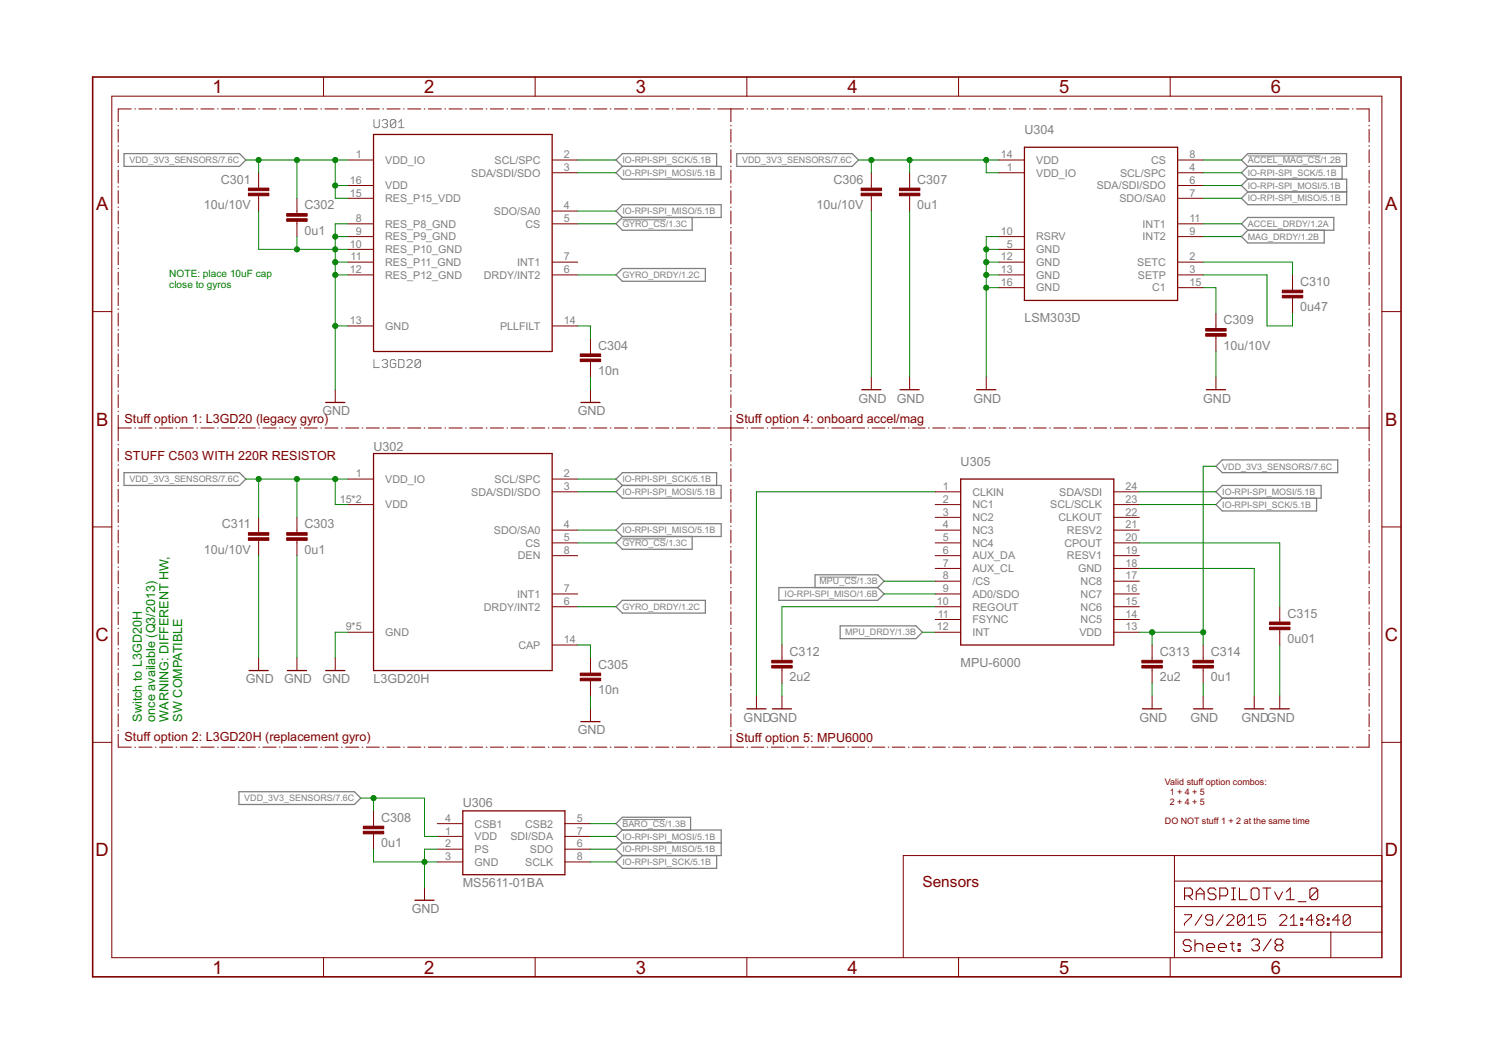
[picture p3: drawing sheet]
<svg xmlns="http://www.w3.org/2000/svg" width="297mm" height="210mm" viewBox="0 0 297 210" stroke-linecap="round" stroke-linejoin="round" font-family="sans-serif">
<g fill="none" stroke="#808080" stroke-width=".2">
<path d="M74.4 23.8v1.3l.3 .3h.5l.3-.3v-1.3M76 24.1l.3-.3h.5l.3 .3v.2l-.3 .3M76.6 24.6h.2M76.8 24.6l.3 .3v.2l-.3 .3h-.5l-.3-.3M78.7 24.1l-.2-.3h-.6l-.2 .3v1M78.7 24.1v1l-.2 .3h-.6l-.2-.3M78.7 24.1l-1 1M79.3 25.4h1.1M79.3 24.3l.5-.5v1.6M248.3 31h14.4M123.8 43.7h8.7M74.4 71.5v1.6h1.1"/>
<path d="M76 71.8l.3-.3h.5l.3 .3v.3l-.3 .2M76.6 72.3h.2M76.8 72.3l.3 .3v.3l-.3 .2h-.5l-.3-.2M78.7 71.8l-.2-.3h-.6l-.2 .3v1.1l.2 .2h.6l.2-.2v-.6h-.5M79.3 71.5h.8l.3 .3v1.1l-.3 .2h-.8zM80.9 71.8l.3-.3h.5l.3 .3v.3l-1.1 1h1.1M83.7 71.8v1.1l-.3 .2h-.6l-.2-.2M83.7 71.8l-.3-.3h-.6l-.2 .3v1.1M83.7 71.8l-1.1 1.1M123.8 107.2h8.7M163.1 114.8h7.4M123.8 163.1h8.5"/>
</g>
<g fill="none" stroke="#808080" stroke-width=".25">
<path d="M24.7 30.6h22.9l1.3 1.2-1.3 1.3h-22.9zM123.8 33.1h19.7v2.5h-19.7l-1.2-1.2zM123.8 33.1l-1.2-1.3 1.2-1.2h18.8v2.5M146.6 30.6h22.9l1.3 1.2-1.3 1.3h-22.9zM247 31.8l1.3-1.2h19.6v2.5h-19.6zM248.3 33.1l-1.3 1.3 1.3 1.2M248.3 35.6h19.6v5.1h-19.6l-1.3-1.2 1.3-1.3M248.3 35.6l-1.3 1.3 1.3 1.3M248.3 38.2h19.6M267 33.1v2.5M122.6 42l1.2-1.3h19.7v2.6h-19.7zM122.6 54.7l1.2-1.3h16.5v2.6h-16.5z"/>
<path d="M123.8 43.3l-1.2 1.2 1.2 1.3h13.9v-2.5M247 44.5l1.3-1.2h17.1v2.5h-17.1zM248.3 45.8l-1.3 1.3 1.3 1.2h15.2v-2.5M24.7 94h22.9l1.3 1.3-1.3 1.3h-22.9zM123.8 96.6h19.7v2.5h-19.7l-1.2-1.2zM123.8 96.6l-1.2-1.3 1.2-1.3h18.8v2.6M241.9 97.9l1.3-1.3h19.6v2.5h-19.6zM241.9 92.8l1.3-1.3h22.9v2.5h-22.9zM243.2 99.1l-1.3 1.3 1.3 1.3h18.7v-2.6M122.6 105.5l1.2-1.3h19.7v2.5h-19.7zM123.8 106.7l-1.2 1.3 1.2 1.3h13.9v-2.6M155 116.9h19.6l1.3 1.3-1.3 1.2h-19.6z"/>
<path d="M162.2 116.9v-2.5h12.4l1.3 1.2-1.3 1.3M122.6 120.7l1.2-1.3h16.5v2.6h-16.5zM167.2 124.5h15l1.3 1.3-1.3 1.3h-15zM47.5 157.5h23l1.3 1.3-1.3 1.3h-23zM123.8 165.1l-1.2-1.2 1.2-1.3h13.6v2.5M123.8 165.1h19.7v5.1h-19.7M123.8 170.2l-1.2 1.3 1.2 1.3h18.8v-2.6M123.8 165.1l-1.2 1.3 1.2 1.3M123.8 167.7h19.7M123.8 167.7l-1.2 1.3 1.2 1.2"/>
</g>
<g fill="none" stroke="#800000" stroke-width=".2">
<path d="M22.2 19.1h252.7v171.4h-252.7zM64.4 15.3v3.8M106.5 15.3v3.8M148.6 15.3v3.8M190.7 15.3v3.8M232.8 15.3v3.8M23.5 24.9v.2M23.5 25.7v2.6M23.5 29v.1M23.5 29.8v2.6M23.5 33v.2M23.5 33.9v2.5"/>
<path d="M23.5 37.1v.1M23.5 37.9v2.6M26.1 21.7h-2.6v2.5M26.8 21.7h.1M27.6 21.7h2.6M30.9 21.7h.2M31.7 21.7h2.7M35 21.7h.2M35.9 21.7h2.6M39.2 21.7h.1M40 21.7h2.6M43.3 21.7h.1"/>
<path d="M44.1 21.7h2.6M47.4 21.7h.1M48.2 21.7h2.6M51.5 34.4v3M51.5 38.9v3.1M51.5 21.7h.1M52.3 21.7h2.6M55.6 21.7h.1M56.4 21.7h2.6M59.1 39.5v3M59.7 21.7h.2M60.5 21.7h2.6"/>
<path d="M63.8 21.7h.2M64.6 21.7h2.7M67.9 21.7h.2M68.8 21.7h2.6M69.2 31.8h5.1M69.2 36.9h5.1M69.2 39.5h5.1M72.1 21.7h.1M72.9 21.7h2.6M76.2 21.7h.1M77 21.7h2.6M80.3 21.7h.1"/>
<path d="M81.1 21.7h2.6M84.4 21.7h.1M85.2 21.7h2.6M88.5 21.7h.1M89.3 21.7h2.6M92.6 21.7h.2M93.5 21.7h2.6M96.7 21.7h.2M97.6 21.7h2.6M100.9 21.7h.1M101.7 21.7h2.6M105 21.7h.1"/>
<path d="M105.8 21.7h2.6M109.1 21.7h.1M109.9 31.8h5M109.9 34.4h5M109.9 21.7h2.6M113.2 21.7h.1M114 21.7h2.6M117.3 21.7h.1M118.1 21.7h2.6M121.4 21.7h.2M122.2 21.7h2.6M125.5 21.7h.2"/>
<path d="M126.3 21.7h2.7M129.6 21.7h.2M130.5 21.7h2.6M133.8 21.7h.1M134.6 21.7h2.6M137.9 21.7h.1M138.7 21.7h2.6M142 21.7h.1M142.8 21.7h5.1M145.4 21.7v2.5M145.4 24.9v.2M145.4 25.7v2.6"/>
<path d="M145.4 29v.1M145.4 29.8v2.6M145.4 33v.2M145.4 33.9v2.5M145.4 37.1v.1M145.4 37.9v2.6M148.6 21.7h.1M149.4 21.7h2.5M152.6 21.7h.2M153.4 21.7h2.6M156.6 21.7h.2M157.5 21.7h2.5"/>
<path d="M160.7 21.7h.1M161.5 21.7h2.5M164.7 21.7h.1M165.5 21.7h2.5M168.7 21.7h.1M169.5 21.7h2.5M172.7 21.7h.1M173.4 34.4v3M173.4 38.9v3.1M173.5 21.7h2.5M176.7 21.7h.1M177.5 21.7h2.5"/>
<path d="M180.7 21.7h.2M181 34.4v3M181 38.9v3.1M181.5 21.7h2.6M184.7 21.7h.2M185.6 21.7h2.5M188.8 21.7h.1M189.6 21.7h2.5M192.8 21.7h.1M193.6 21.7h2.5M196.8 21.7h.1M197.6 21.7h2.5"/>
<path d="M198.7 31.8h5.1M198.7 34.4h5.1M200.8 21.7h.1M201.6 21.7h2.5M204.8 21.7h.2M205.6 21.7h2.6M208.8 21.7h.2M209.7 21.7h2.5M212.9 21.7h.1M213.7 21.7h2.5M216.9 21.7h.1M217.7 21.7h2.5"/>
<path d="M220.9 21.7h.1M221.7 21.7h2.5M224.9 21.7h.1M225.7 21.7h2.5M228.9 21.7h.1M229.7 21.7h2.5M232.9 21.7h.2M233.7 21.7h2.6M234.3 31.8h5.1M234.3 34.4h5.1M234.3 36.9h5.1M234.3 39.5h5.1"/>
<path d="M236.9 21.7h.2M237.8 21.7h2.5M241 21.7h.1M241.8 21.7h2.5M245 21.7h.1M245.8 21.7h2.5M249 21.7h.1M249.8 21.7h2.5M253 21.7h.1M253.8 21.7h2.5M257 21.7h.2M257.8 21.7h2.5"/>
<path d="M261 21.7h.2M261.9 21.7h2.5M265 21.7h.2M265.9 21.7h2.5M269 21.7h.2M269.9 21.7h2.5v2.5M272.4 24.9v.2M272.4 25.7v2.6M272.4 29v.1M272.4 29.8v2.6M272.4 33v.2M272.4 33.9v2.5"/>
<path d="M272.4 37.1v.1M272.4 37.9v2.6M23.5 41.2v.1M23.5 42v2.6M23.5 45.2v.2M23.5 46v2.6M23.5 49.3v.1M23.5 50.1v2.6M23.5 53.4v.1M23.5 54.2v2.5M23.5 57.4v.2M23.5 58.2v2.6"/>
<path d="M59.1 44v3.1M69.2 54.7h5.1M69.2 52.2h5.1M69.2 49.6h5.1M69.2 44.5h5.1M69.2 47.1h5.1M109.9 54.7h5M109.9 52.2h5M109.9 44.5h5M109.9 42h5M145.4 41.2v.1M145.4 42v2.6"/>
<path d="M145.4 45.2v.2M145.4 46v2.6M145.4 49.3v.1M145.4 50.1v2.6M145.4 53.4v.1M145.4 54.2v2.5M145.4 57.4v.2M145.4 58.2v2.6M198.7 57.2h5.1M198.7 54.7h5.1M198.7 52.2h5.1M198.7 49.6h5.1"/>
<path d="M198.7 47.1h5.1M234.3 57.2h5.1M234.3 54.7h5.1M234.3 52.2h5.1M234.3 44.5h5.1M234.3 47.1h5.1M257.2 54.7v3M257.2 59.3v3M272.4 41.2v.1M272.4 42v2.6M272.4 45.2v.2M272.4 46v2.6"/>
<path d="M272.4 49.3v.1M272.4 50.1v2.6M272.4 53.4v.1M272.4 54.2v2.5M272.4 57.4v.2M272.4 58.2v2.6M18.4 62h3.8M23.5 61.5v.1M23.5 62.3v2.6M23.5 65.5v.2M23.5 66.4v2.5M23.5 69.6v.1"/>
<path d="M23.5 70.4v2.6M23.5 73.7v.1M23.5 74.5v2.5M23.5 77.7v.2M23.5 78.5v2.6M66.7 77.5v2.6M69.2 64.9h5.1M109.9 64.9h5M117.5 67.4v3M117.5 71.9v3.1M117.5 77.5v2.6M145.4 61.5v.1"/>
<path d="M145.4 62.3v2.6M145.4 65.5v.2M145.4 66.4v2.5M145.4 69.6v.1M145.4 70.4v2.6M145.4 73.7v.1M145.4 74.5v2.5M145.4 77.7v.2M145.4 78.5v2.6M173.4 75v2.5M181 75v2.5M196.2 75v2.5"/>
<path d="M241.9 62.3v3.1M241.9 66.9v3M241.9 75v2.5M272.4 61.5v.1M272.4 62.3v2.6M272.4 65.5v.2M272.4 66.4v2.5M272.4 69.6v.1M272.4 70.4v2.6M272.4 73.7v.1M272.4 74.5v2.5M272.4 77.7v.2"/>
<path d="M272.4 78.5v2.6M274.9 62h3.8M23.5 81.8v.1M23.5 82.6v5.1M23.5 88.4v.1M23.5 89.2v2.6M23.5 92.5v.1M23.5 93.3v2.5M23.5 96.5v.2M23.5 97.3v2.6M23.5 85.2h2.6M26.8 85.2h.1"/>
<path d="M27.6 85.2h2.6M30.9 85.2h.2M31.7 85.2h2.7M35 85.2h.2M35.9 85.2h2.6M39.2 85.2h.1M40 85.2h2.6M43.3 85.2h.1M44.1 85.2h2.6M47.4 85.2h.1M48.2 85.2h2.6M51.5 85.2h.1"/>
<path d="M52.3 85.2h2.6M55.6 85.2h.1M56.4 85.2h2.6M59.7 85.2h.2M60.5 85.2h2.6M63.8 85.2h.2M64.6 85.2h2.7M67.9 85.2h.2M68.8 85.2h2.6M69.2 95.3h5.1M72.1 85.2h.1M72.9 85.2h2.6"/>
<path d="M76.2 85.2h.1M77 85.2h2.6M80.3 85.2h.1M81.1 85.2h2.6M84.4 85.2h.1M85.2 85.2h2.6M88.5 85.2h.1M89.3 85.2h2.6M92.6 85.2h.2M93.5 85.2h2.6M96.7 85.2h.2M97.6 85.2h2.6"/>
<path d="M100.9 85.2h.1M101.7 85.2h2.6M105 85.2h.1M105.8 85.2h2.6M109.1 85.2h.1M109.9 95.3h5M109.9 97.9h5M109.9 85.2h2.6M113.2 85.2h.1M114 85.2h2.6M117.3 85.2h.1M118.1 85.2h2.6"/>
<path d="M121.4 85.2h.2M122.2 85.2h2.6M125.5 85.2h.2M126.3 85.2h2.7M129.6 85.2h.2M130.5 85.2h2.6M133.8 85.2h.1M134.6 85.2h2.6M137.9 85.2h.1M138.7 85.2h2.6M142 85.2h.1M142.8 85.2h5.1"/>
<path d="M145.4 81.8v.1M145.4 82.6v5.1M145.4 88.4v.1M145.4 89.2v2.6M145.4 92.5v.1M145.4 93.3v2.5M145.4 96.5v.2M145.4 97.3v2.6M148.6 85.2h.1M149.4 85.2h2.5M152.6 85.2h.2M153.4 85.2h2.6"/>
<path d="M156.6 85.2h.2M157.5 85.2h2.5M160.7 85.2h.1M161.5 85.2h2.5M164.7 85.2h.1M165.5 85.2h2.5M168.7 85.2h.1M169.5 85.2h2.5M172.7 85.2h.1M173.5 85.2h2.5M176.7 85.2h.1M177.5 85.2h2.5"/>
<path d="M180.7 85.2h.2M181.5 85.2h2.6M184.7 85.2h.2M185.6 85.2h2.5M186.1 97.9h5M188.8 85.2h.1M189.6 85.2h2.5M192.8 85.2h.1M193.6 85.2h2.5M196.8 85.2h.1M197.6 85.2h2.5M200.8 85.2h.1"/>
<path d="M201.6 85.2h2.5M204.8 85.2h.2M205.6 85.2h2.6M208.8 85.2h.2M209.7 85.2h2.5M212.9 85.2h.1M213.7 85.2h2.5M216.9 85.2h.1M217.7 85.2h2.5M220.9 85.2h.1M221.6 97.9h5.1M221.7 85.2h2.5"/>
<path d="M224.9 85.2h.1M225.7 85.2h2.5M228.9 85.2h.1M229.7 85.2h2.5M232.9 85.2h.2M233.7 85.2h2.6M236.9 85.2h.2M237.8 85.2h2.5M241 85.2h.1M241.8 85.2h2.5M245 85.2h.1M245.8 85.2h2.5"/>
<path d="M249 85.2h.1M249.8 85.2h2.5M253 85.2h.1M253.8 85.2h2.5M257 85.2h.2M257.8 85.2h2.5M261 85.2h.2M261.9 85.2h2.5M265 85.2h.2M265.9 85.2h2.5M269 85.2h.2M269.9 85.2h2.5"/>
<path d="M272.4 81.8v.1M272.4 82.6v5.1M272.4 88.4v.1M272.4 89.2v2.6M272.4 92.5v.1M272.4 93.3v2.5M272.4 96.5v.2M272.4 97.3v2.6M18.4 104.8h3.8M23.5 100.6v.1M23.5 101.4v2.6M23.5 104.6v.2"/>
<path d="M23.5 105.5v2.5M23.5 108.7v.1M23.5 109.5v2.6M23.5 112.8v.1M23.5 113.6v2.6M23.5 116.8v.2M23.5 117.6v2.6M51.5 102.9v3.1M51.5 107.5v3.1M59.1 102.9v3.1M59.1 107.5v3.1M69.2 100.4h5.1"/>
<path d="M109.9 108h5M109.9 110.6h5M109.9 105.5h5M109.9 118.2h5M145.4 100.6v.1M145.4 101.4v2.6M145.4 104.6v.2M145.4 105.5v2.5M145.4 108.7v.1M145.4 109.5v2.6M145.4 112.8v.1M145.4 113.6v2.6"/>
<path d="M145.4 116.8v.2M145.4 117.6v2.6M186.1 100.4h5M186.1 108h5M186.1 110.6h5M186.1 105.5h5M186.1 118.2h5M186.1 102.9h5M186.1 113.1h5M186.1 115.6h5M221.6 100.4h5.1M221.6 108h5.1"/>
<path d="M221.6 110.6h5.1M221.6 105.5h5.1M221.6 118.2h5.1M221.6 102.9h5.1M221.6 113.1h5.1M221.6 115.6h5.1M272.4 100.6v.1M272.4 101.4v2.6M272.4 104.6v.2M272.4 105.5v2.5M272.4 108.7v.1M272.4 109.5v2.6"/>
<path d="M272.4 112.8v.1M272.4 113.6v2.6M272.4 116.8v.2M272.4 117.6v2.6M274.9 104.8h3.8M23.5 120.9v.1M23.5 121.7v2.6M23.5 125v.1M23.5 125.8v2.5M23.5 129v.2M23.5 129.8v2.6M23.5 133.1v.1"/>
<path d="M23.5 133.9v2.6M23.5 137.1v.2M23.5 138v2.5M51.5 130.9v2.5M59.1 130.9v2.5M66.7 130.9v2.5M69.2 125.8h5.1M109.9 120.7h5M109.9 128.3h5M117.5 130.9v3M117.5 135.4v3.1M145.4 120.9v.1"/>
<path d="M145.4 121.7v2.6M145.4 125v.1M145.4 125.8v2.5M145.4 129v.2M145.4 129.8v2.6M145.4 133.1v.1M145.4 133.9v2.6M145.4 137.1v.2M145.4 138v2.5M150.5 138.5v2.5M155.6 128.3v3.1M155.6 132.9v3.1"/>
<path d="M155.6 138.5v2.5M186.1 125.8h5M186.1 120.7h5M186.1 123.3h5M221.6 125.8h5.1M221.6 120.7h5.1M221.6 123.3h5.1M229.2 128.3v3.1M229.2 132.9v3.1M229.2 138.5v2.5M239.4 128.3v3.1M239.4 132.9v3.1"/>
<path d="M239.4 138.5v2.5M249.5 138.5v2.5M254.6 120.7v3.1M254.6 125.3v3M254.6 138.5v2.5M272.4 120.9v.1M272.4 121.7v2.6M272.4 125v.1M272.4 125.8v2.5M272.4 129v.2M272.4 129.8v2.6M272.4 133.1v.1"/>
<path d="M272.4 133.9v2.6M272.4 137.1v.2M272.4 138v2.5M18.4 147.7h3.8M23.5 141.2v.1M23.5 142v2.6M23.5 145.3v.1M23.5 146.1v2.6h2.6M26.8 148.7h.1M27.6 148.7h2.6M30.9 148.7h.2M31.7 148.7h2.7"/>
<path d="M35 148.7h.2M35.9 148.7h2.6M39.2 148.7h.1M40 148.7h2.6M43.3 148.7h.1M44.1 148.7h2.6M47.4 148.7h.1M48.2 148.7h2.6M51.5 148.7h.1M52.3 148.7h2.6M55.6 148.7h.1M56.4 148.7h2.6"/>
<path d="M59.7 148.7h.2M60.5 148.7h2.6M63.8 148.7h.2M64.6 148.7h2.7M67.9 148.7h.2M68.8 148.7h2.6M72.1 148.7h.1M72.9 148.7h2.6M76.2 148.7h.1M77 148.7h2.6M80.3 148.7h.1M81.1 148.7h2.6"/>
<path d="M84.4 148.7h.1M85.2 148.7h2.6M88.5 148.7h.1M89.3 148.7h2.6M92.6 148.7h.2M93.5 148.7h2.6M96.7 148.7h.2M97.6 148.7h2.6M100.9 148.7h.1M101.7 148.7h2.6M105 148.7h.1M105.8 148.7h2.6"/>
<path d="M109.1 148.7h.1M109.9 148.7h2.6M113.2 148.7h.1M114 148.7h2.6M117.3 148.7h.1M117.5 141v2.6M118.1 148.7h2.6M121.4 148.7h.2M122.2 148.7h2.6M125.5 148.7h.2M126.3 148.7h2.7M129.6 148.7h.2"/>
<path d="M130.5 148.7h2.6M133.8 148.7h.1M134.6 148.7h2.6M137.9 148.7h.1M138.7 148.7h2.6M142 148.7h.1M142.8 148.7h5.1M145.4 141.2v.1M145.4 142v2.6M145.4 145.3v.1M145.4 146.1v2.6M148.6 148.7h.1"/>
<path d="M149.4 148.7h2.5M152.6 148.7h.2M153.4 148.7h2.6M156.6 148.7h.2M157.5 148.7h2.5M160.7 148.7h.1M161.5 148.7h2.5M164.7 148.7h.1M165.5 148.7h2.5M168.7 148.7h.1M169.5 148.7h2.5M172.7 148.7h.1"/>
<path d="M173.5 148.7h2.5M176.7 148.7h.1M177.5 148.7h2.5M180.7 148.7h.2M181.5 148.7h2.6M184.7 148.7h.2M185.6 148.7h2.5M188.8 148.7h.1M189.6 148.7h2.5M192.8 148.7h.1M193.6 148.7h2.5M196.8 148.7h.1"/>
<path d="M197.6 148.7h2.5M200.8 148.7h.1M201.6 148.7h2.5M204.8 148.7h.2M205.6 148.7h2.6M208.8 148.7h.2M209.7 148.7h2.5M212.9 148.7h.1M213.7 148.7h2.5M216.9 148.7h.1M217.7 148.7h2.5M220.9 148.7h.1"/>
<path d="M221.7 148.7h2.5M224.9 148.7h.1M225.7 148.7h2.5M228.9 148.7h.1M229.7 148.7h2.5M232.9 148.7h.2M233.7 148.7h2.6M236.9 148.7h.2M237.8 148.7h2.5M241 148.7h.1M241.8 148.7h2.5M245 148.7h.1"/>
<path d="M245.8 148.7h2.5M249 148.7h.1M249.8 148.7h2.5M253 148.7h.1M253.8 148.7h2.5M257 148.7h.2M257.8 148.7h2.5M261 148.7h.2M261.9 148.7h2.5M265 148.7h.2M265.9 148.7h2.5M269 148.7h.2"/>
<path d="M272.4 146.1v2.6h-2.5M272.4 141.2v.1M272.4 142v2.6M272.4 145.3v.1M274.9 147.7h3.8M74.3 161.3v3.1M74.3 165.9v3.1M84.5 176.6v2.5M87 163.9h5.1M87 166.4h5.1M87 169h5.1M87 171.5h5.1"/>
<path d="M112.4 163.9h5.1M112.4 166.4h5.1M112.4 169h5.1M112.4 171.5h5.1M233.7 170.2v20.3M233.7 175.3h41.2M274.9 170.2h-95.2v20.3M64.4 190.5v3.9M106.5 190.5v3.9M148.6 190.5v3.9M190.7 190.5v3.9M232.8 190.5v3.9"/>
<path d="M233.7 185.5h41.2M233.7 180.4h41.2M235.6 182h1.5v.4l-1.5 1.3v.4M239.2 182l-1.4 2.1M241.3 183h-1.1l-.3-.3v-.3l.3-.4h.7l.4 .4v1.3l-.4 .4h-.7l-.3-.4M243.4 182l-1.4 2.1M244.1 182.4l.3-.4h.7l.4 .4v.3l-1.4 1.4h1.4M247.6 182.4l-.4-.4h-.7l-.3 .4v1.3M247.6 182.4v1.3l-.4 .4h-.7l-.3-.4M247.6 182.4l-1.4 1.3M248.3 184.1h1.4M248.3 182.7l.7-.7v2.1"/>
<path d="M251.8 182h-1.4v1l.7-.3h.3l.4 .3v.7l-.4 .4h-.7l-.3-.4M254.6 182.4l.4-.4h.7l.3 .4v.3l-1.4 1.4h1.4M256.7 184.1h1.4M256.7 182.7l.7-.7v2.1M258.8 183.7h.4v.4h-.4zM258.8 182.7h.4v.3h-.4zM261.3 183h-1.4l1-1v2.1M262.3 183l-.3-.3v-.3l.3-.4h.7l.4 .4v.3l-.4 .3M262.3 183l-.3 .4v.3l.3 .4h.7l.4-.4v-.3l-.4-.4M262.3 183h.7M264.1 183.7h.3v.4h-.3zM264.1 182.7h.3v.3h-.3z"/>
<path d="M264.8 185.5v5M266.5 183h-1.4l1.1-1v2.1M268.6 182.4l-.3-.4h-.7l-.4 .4v1.3M268.6 182.4v1.3l-.3 .4h-.7l-.4-.4M268.6 182.4l-1.4 1.3"/>
</g>
<g fill="none" stroke="#800000" stroke-width=".21">
<path d="M235.7 178.2h1.1l.4-.4v-.7l-.4-.4h-1.1v2.3M236.5 178.2l.7 .8M238 179v-1.5l.8-.8 .8 .8v1.5M238 177.8h1.6M241.9 177.1l-.4-.4h-.8l-.4 .4v.4l.4 .3h.8l.4 .4v.4l-.4 .4h-.8l-.4-.4M242.7 178.2h1.2l.3-.4v-.7l-.3-.4h-1.2v2.3M245 176.7h.8M245 179h.8M245.4 176.7v2.3M246.6 176.7v2.3h1.5M249.3 176.7h.8l.4 .4v1.5l-.4 .4h-.8l-.4-.4v-1.5zM251.2 176.7h1.6"/>
<path d="M252 176.7v2.3M253.6 177.5l.8 1.5 .8-1.5M255.9 179h1.6M255.9 177.5l.8-.8v2.3M258.3 179.4h1.5M262.2 177.1l-.4-.4h-.8l-.4 .4v1.5M262.2 177.1v1.5l-.4 .4h-.8l-.4-.4M262.2 177.1l-1.6 1.5M237 187.3l-.4-.3h-.8l-.4 .3v.4l.4 .4h.8l.4 .4v.4l-.4 .4h-.8l-.4-.4M237.7 187v2.3M237.7 188.1l.4-.4h.8l.4 .4v1.2M240.1 188.5h1.6v-.4l-.4-.4h-.8l-.4 .4v.8l.4 .4h.8"/>
<path d="M242.4 188.5h1.6v-.4l-.4-.4h-.8l-.4 .4v.8l.4 .4h.8M244.8 187.7h.8M245.2 187.3v1.6l.4 .4M246.3 187.7h.4v.4h-.4zM246.3 188.9h.4v.4h-.4zM249 187.2l.4-.4h.8l.4 .4v.4l-.4 .4M249.8 188h.4M250.2 188l.4 .4v.4l-.4 .4h-.8l-.4-.4M252.9 186.8l-1.6 2.4M254.1 188l-.4-.4v-.4l.4-.4h.7l.4 .4v.4l-.4 .4M254.1 188h.7M254.1 188l-.4 .4v.4l.4 .4h.7l.4-.4v-.4l-.4-.4"/>
</g>
<path d="M18.4 15.3h260.3v179.1h-260.3z" fill="none" stroke="#800000" stroke-width=".32"/>
<g fill="#800000" stroke="#800000" stroke-width=".2">
<path d="M239.9 66.4h4v.5h-4z"/>
<path d="M239.9 65.4h4v.5h-4z"/>
<path d="M72.3 165.4h4v.5h-4z"/>
<path d="M72.3 164.4h4v.5h-4z"/>
<path d="M178.9 38.4h4.1v.5h-4.1z"/>
<path d="M178.9 37.4h4.1v.5h-4.1z"/>
<path d="M255.1 58.8h4.1v.5h-4.1z"/>
<path d="M255.1 57.7h4.1v.6h-4.1z"/>
<path d="M171.3 38.4h4.1v.5h-4.1z"/>
<path d="M171.3 37.4h4.1v.5h-4.1z"/>
<path d="M57 43.5h4.1v.5h-4.1z"/>
<path d="M57 42.5h4.1v.5h-4.1z"/>
<path d="M115.4 71.4h4.1v.5h-4.1z"/>
<path d="M115.4 70.4h4.1v.5h-4.1z"/>
<path d="M57 107h4.1v.5h-4.1z"/>
<path d="M57 106h4.1v.5h-4.1z"/>
<path d="M115.4 134.9h4.1v.5h-4.1z"/>
<path d="M115.4 133.9h4.1v.5h-4.1z"/>
<path d="M49.4 38.4h4.1v.5h-4.1z"/>
<path d="M49.4 37.4h4.1v.5h-4.1z"/>
<path d="M153.5 132.4h4.1v.5h-4.1z"/>
<path d="M153.5 131.4h4.1v.5h-4.1z"/>
<path d="M227.2 132.4h4v.5h-4z"/>
<path d="M227.2 131.4h4v.5h-4z"/>
<path d="M252.6 124.8h4v.5h-4z"/>
<path d="M252.6 123.8h4v.5h-4z"/>
<path d="M237.3 132.4h4.1v.5h-4.1z"/>
<path d="M237.3 131.4h4.1v.5h-4.1z"/>
<path d="M49.4 107h4.1v.5h-4.1z"/>
<path d="M49.4 106h4.1v.5h-4.1z"/>
</g>
<g fill="none" stroke="#800000" stroke-width=".25">
<path d="M74.3 26.8h35.6v43.1h-35.6zM203.8 29.3h30.5v30.5h-30.5zM171.4 77.5h3.9M179.1 77.5h3.8M194.3 77.5h3.8M240 77.5h3.8M64.8 80.1h3.8M74.3 90.2h35.6v43.2h-35.6zM115.6 80.1h3.8M191.1 95.3h30.5v33h-30.5zM49.6 133.4h3.8M57.2 133.4h3.8"/>
<path d="M64.8 133.4h3.8M115.6 143.6h3.8M148.6 141h3.8M153.7 141h3.8M227.3 141h3.8M237.5 141h3.8M247.6 141h3.8M252.7 141h3.8M82.5 179.1h3.9M92.1 161.3h20.3v12.7h-20.3z"/>
</g>
<g fill="none" stroke="#008000" stroke-width=".2">
<path d="M48.9 31.8h20.3M51.5 31.8v2.6M59.1 31.8v7.7M66.7 31.8v7.7h2.5M66.7 36.9h2.5M114.9 31.8h7.7M114.9 34.4h7.7M170.8 31.8h27.9M173.4 31.8v2.6M181 31.8v2.6M196.2 31.8v2.6h2.5M239.4 31.8h7.6"/>
<path d="M239.4 34.4h7.6M239.4 36.9h7.6M239.4 39.5h7.6M51.5 42v7.6h17.7M59.1 47.1v2.5M66.7 47.1h2.5M66.7 52.2h2.5M66.7 54.7h2.5M69.2 44.5h-2.5v33M114.9 54.7h7.7M114.9 44.5h7.7M114.9 42h7.7"/>
<path d="M173.4 42v33M181 42v33M196.2 49.6h2.5M196.2 52.2h2.5M196.2 54.7h2.5M196.2 57.2h2.5M198.7 47.1h-2.5v27.9M239.4 47.1h7.6M239.4 52.2h17.8v2.5M239.4 54.7h12.7v10.2h5.1v-2.6M239.4 57.2h2.5v5.1M239.4 44.5h7.6"/>
<path d="M66.7 64.9h2.5M114.9 64.9h2.6v2.5M117.5 75v2.5M241.9 69.9v5.1M48.9 95.3h20.3M51.5 95.3v7.6M59.1 95.3v7.6M66.7 95.3v5.1h2.5M114.9 97.9h7.7M114.9 95.3h7.7M186.1 97.9h-35.6v40.6M226.7 97.9h15.2"/>
<path d="M241.9 92.8h-2.5v35.5M51.5 110.6v20.3M59.1 110.6v20.3M114.9 108h7.7M114.9 105.5h7.7M175.9 115.6h10.2M175.9 118.2h10.2M226.7 113.1h22.8v25.4M226.7 108h27.9v12.7M226.7 100.4h15.2M69.2 125.8h-2.5v5.1M114.9 128.3h2.6v2.6"/>
<path d="M114.9 120.7h7.7M117.5 138.5v2.5M155.6 136v2.5M183.5 125.8h2.6M186.1 120.7h-30.5v7.6M226.7 125.8h12.7M229.2 125.8v2.5M229.2 136v2.5M239.4 136v2.5M254.6 128.3v10.2M71.8 158.8h12.7v7.6h2.5M74.3 158.8v2.5"/>
<path d="M74.3 169v2.5h12.7M87 169h-2.5v7.6M117.5 171.5h5.1M117.5 169h5.1M117.5 166.4h5.1M117.5 163.9h5.1"/>
</g>
<g fill="#008000" stroke="#008000" stroke-width=".2">
<circle cx="84.5" cy="171.5" r=".51"/>
<circle cx="196.2" cy="57.2" r=".51"/>
<circle cx="196.2" cy="54.7" r=".51"/>
<circle cx="196.2" cy="52.2" r=".51"/>
<circle cx="196.2" cy="49.6" r=".51"/>
<circle cx="66.7" cy="47.1" r=".51"/>
<circle cx="66.7" cy="49.6" r=".51"/>
<circle cx="66.7" cy="52.2" r=".51"/>
<circle cx="66.7" cy="54.7" r=".51"/>
<circle cx="66.7" cy="64.9" r=".51"/>
<circle cx="59.1" cy="49.6" r=".51"/>
<circle cx="74.3" cy="158.8" r=".51"/>
<circle cx="173.4" cy="31.8" r=".51"/>
<circle cx="181" cy="31.8" r=".51"/>
<circle cx="196.2" cy="31.8" r=".51"/>
<circle cx="59.1" cy="31.8" r=".51"/>
<circle cx="66.7" cy="31.8" r=".51"/>
<circle cx="51.5" cy="31.8" r=".51"/>
<circle cx="66.7" cy="36.9" r=".51"/>
<circle cx="59.1" cy="95.3" r=".51"/>
<circle cx="66.7" cy="95.3" r=".51"/>
<circle cx="51.5" cy="95.3" r=".51"/>
<circle cx="229.2" cy="125.8" r=".51"/>
<circle cx="239.4" cy="125.8" r=".51"/>
</g>
<g font-size="4.1" fill="#800000">
<text x="42.3" y="18.5">1</text>
<text x="84.4" y="18.5">2</text>
<text x="126.5" y="18.5">3</text>
<text x="168.6" y="18.5">4</text>
<text x="210.7" y="18.5">5</text>
<text x="252.9" y="18.5">6</text>
<text x="19.1" y="41.9">A</text>
<text x="275.6" y="41.9">A</text>
<text x="19.1" y="84.7">B</text>
<text x="275.6" y="84.7">B</text>
<text x="19" y="127.6">C</text>
<text x="275.5" y="127.6">C</text>
<text x="19" y="170.4">D</text>
<text x="275.5" y="170.4">D</text>
<text x="42.3" y="193.7">1</text>
<text x="84.4" y="193.7">2</text>
<text x="126.5" y="193.7">3</text>
<text x="168.6" y="193.7">4</text>
<text x="210.7" y="193.7">5</text>
<text x="252.9" y="193.7">6</text>
</g>
<text font-size="3.4" fill="#800000" x="183.5" y="176.6">Sensors</text>
<g font-size="2.8" fill="#808080">
<text x="203.8" y="26.8">U304</text>
<text x="40.6" y="41.6">10u/10V</text>
<text x="43.9" y="36.5">C301</text>
<text x="60.6" y="41.6">C302</text>
<text x="162.5" y="41.6">10u/10V</text>
<text x="165.8" y="36.5">C306</text>
<text x="182.5" y="41.6">0u1</text>
<text x="182.5" y="36.5">C307</text>
<text x="60.6" y="46.7">0u1</text>
<text x="258.7" y="56.8">C310</text>
<text x="203.8" y="64.1">LSM303D</text>
<text x="243.4" y="64.5">C309</text>
<text x="258.7" y="61.9">0u47</text>
<text x="119" y="69.5">C304</text>
<text x="243.4" y="69.5">10u/10V</text>
<text x="119" y="74.6">10n</text>
<text x="64.1" y="82.6">GND</text>
<text x="114.9" y="82.6">GND</text>
<text x="170.8" y="80.1">GND</text>
<text x="178.4" y="80.1">GND</text>
<text x="193.7" y="80.1">GND</text>
<text x="239.4" y="80.1">GND</text>
<text x="74.3" y="89.7">U302</text>
<text x="191.1" y="92.8">U305</text>
<text x="44.1" y="105.1">C311</text>
<text x="60.6" y="105.1">C303</text>
<text x="40.6" y="110.2">10u/10V</text>
<text x="60.6" y="110.2">0u1</text>
<text x="256.1" y="122.9">C315</text>
<text x="157.1" y="130.5">C312</text>
<text x="230.7" y="130.5">C313</text>
<text x="240.9" y="130.5">C314</text>
<text x="256.1" y="127.9">0u01</text>
<text x="48.9" y="135.9">GND</text>
<text x="56.5" y="135.9">GND</text>
<text x="64.1" y="135.9">GND</text>
<text x="74.3" y="135.9">L3GD20H</text>
<text x="119" y="133">C305</text>
<text x="157.1" y="135.6">2u2</text>
<text x="191.1" y="132.6">MPU-6000</text>
<text x="230.7" y="135.6">2u2</text>
<text x="240.9" y="135.6">0u1</text>
<text x="119" y="138.1">10n</text>
<text x="148" y="143.6">GNDGND</text>
<text x="226.7" y="143.6">GND</text>
<text x="236.8" y="143.6">GND</text>
<text x="247" y="143.6">GNDGND</text>
<text x="114.9" y="146.1">GND</text>
<text x="92.1" y="160.6">U306</text>
<text x="75.8" y="163.5">C308</text>
<text x="75.8" y="168.6">0u1</text>
<text x="92.1" y="176.6">MS5611-01BA</text>
<text x="81.9" y="181.7">GND</text>
</g>
<g font-size="2.8" fill="#800000">
<text x="24.8" y="84.1">Stuff option 1: L3GD20 (legacy gyro)</text>
<text x="146.4" y="84.1">Stuff option 4: onboard accel/mag</text>
<text x="24.8" y="91.5">STUFF C503 WITH 220R RESISTOR</text>
<text x="24.8" y="147.4">Stuff option 2: L3GD20H (replacement gyro)</text>
<text x="146.4" y="147.6">Stuff option 5: MPU6000</text>
</g>
<g font-size="2.8" fill="#008000">
<text x="28.2" y="143.6" transform="rotate(-90 28.2 143.6)">Switch to L3GD20H</text>
<text x="30.9" y="143.6" transform="rotate(-90 30.9 143.6)">once available (Q3/2013)</text>
<text x="33.5" y="143.6" transform="rotate(-90 33.5 143.6)">WARNING: DIFFERENT HW,</text>
<text x="36.2" y="143.6" transform="rotate(-90 36.2 143.6)">SW COMPATIBLE</text>
</g>
<g font-size="2.4" fill="#808080">
<text x="70.8" y="31.5">1</text>
<text x="76.6" y="32.6">VDD_IO</text>
<text x="93.8" y="35.1">SDA/SDI/SDO</text>
<text x="98.4" y="32.6">SCL/SPC</text>
<text x="112.2" y="31.5">2</text>
<text x="112.2" y="34">3</text>
<text x="199.1" y="31.5">14</text>
<text x="200.3" y="34">1</text>
<text x="206.2" y="32.6">VDD</text>
<text x="206.2" y="35.1">VDD_IO</text>
<text x="222.8" y="35.1">SCL/SPC</text>
<text x="229" y="32.6">CS</text>
<text x="236.6" y="31.5">8</text>
<text x="236.6" y="34">4</text>
<text x="69.6" y="39.1">15</text>
<text x="69.6" y="36.6">16</text>
<text x="76.6" y="40.2">RES_P15_VDD</text>
<text x="76.6" y="37.7">VDD</text>
<text x="112.2" y="41.6">4</text>
<text x="218.2" y="37.7">SDA/SDI/SDO</text>
<text x="222.7" y="40.2">SDO/SA0</text>
<text x="236.6" y="36.6">6</text>
<text x="236.6" y="39.1">7</text>
<text x="70.8" y="44.2">8</text>
<text x="70.8" y="46.7">9</text>
<text x="76.6" y="45.3">RES_P8_GND</text>
<text x="76.6" y="47.8">RES_P9_GND</text>
<text x="98.3" y="42.8">SDO/SA0</text>
<text x="104.6" y="45.3">CS</text>
<text x="112.2" y="44.2">5</text>
<text x="199.1" y="46.7">10</text>
<text x="206.2" y="47.8">RSRV</text>
<text x="227.3" y="45.3">INT1</text>
<text x="227.3" y="47.8">INT2</text>
<text x="236.6" y="44.2">11</text>
<text x="236.6" y="46.7">9</text>
<text x="69.6" y="49.3">10</text>
<text x="69.7" y="51.8">11</text>
<text x="76.6" y="52.9">RES_P11_GND</text>
<text x="76.6" y="50.4">RES_P10_GND</text>
<text x="102.9" y="52.9">INT1</text>
<text x="112.2" y="51.8">7</text>
<text x="199.1" y="51.8">12</text>
<text x="200.3" y="49.3">5</text>
<text x="206.2" y="52.9">GND</text>
<text x="206.2" y="50.4">GND</text>
<text x="226.3" y="52.9">SETC</text>
<text x="236.6" y="51.8">2</text>
<text x="69.6" y="54.3">12</text>
<text x="76.6" y="55.4">RES_P12_GND</text>
<text x="96.3" y="55.5">DRDY/INT2</text>
<text x="112.2" y="54.3">6</text>
<text x="199.1" y="56.9">16</text>
<text x="199.1" y="54.3">13</text>
<text x="206.2" y="58">GND</text>
<text x="206.2" y="55.4">GND</text>
<text x="226.4" y="55.5">SETP</text>
<text x="229.2" y="58">C1</text>
<text x="236.6" y="56.9">15</text>
<text x="236.6" y="54.3">3</text>
<text x="69.6" y="64.5">13</text>
<text x="76.6" y="65.6">GND</text>
<text x="99.5" y="65.6">PLLFILT</text>
<text x="112.2" y="64.5">14</text>
<text x="70.8" y="95">1</text>
<text x="112.2" y="95">2</text>
<text x="67.6" y="100">15*2</text>
<text x="76.6" y="101.2">VDD</text>
<text x="76.6" y="96.1">VDD_IO</text>
<text x="93.8" y="98.6">SDA/SDI/SDO</text>
<text x="98.4" y="96.1">SCL/SPC</text>
<text x="112.2" y="97.5">3</text>
<text x="187.6" y="97.5">1</text>
<text x="187.6" y="100">2</text>
<text x="193.5" y="98.6">CLKIN</text>
<text x="193.5" y="101.2">NC1</text>
<text x="209" y="101.2">SCL/SCLK</text>
<text x="210.7" y="98.6">SDA/SDI</text>
<text x="223.9" y="100">23</text>
<text x="223.9" y="97.5">24</text>
<text x="98.3" y="106.2">SDO/SA0</text>
<text x="112.2" y="107.7">5</text>
<text x="112.2" y="105.1">4</text>
<text x="187.6" y="102.6">3</text>
<text x="187.6" y="105.1">4</text>
<text x="187.6" y="107.7">5</text>
<text x="193.5" y="103.7">NC2</text>
<text x="193.5" y="106.2">NC3</text>
<text x="210.6" y="103.7">CLKOUT</text>
<text x="212.3" y="106.2">RESV2</text>
<text x="223.9" y="107.7">20</text>
<text x="223.9" y="105.1">21</text>
<text x="223.9" y="102.6">22</text>
<text x="103" y="111.3">DEN</text>
<text x="104.6" y="108.8">CS</text>
<text x="112.2" y="110.2">8</text>
<text x="187.6" y="110.2">6</text>
<text x="187.6" y="112.7">7</text>
<text x="193.5" y="108.8">NC4</text>
<text x="193.5" y="111.3">AUX_DA</text>
<text x="193.5" y="113.9">AUX_CL</text>
<text x="211.8" y="108.8">CPOUT</text>
<text x="212.3" y="111.3">RESV1</text>
<text x="214.5" y="113.9">GND</text>
<text x="223.9" y="112.7">18</text>
<text x="223.9" y="110.2">19</text>
<text x="102.9" y="118.9">INT1</text>
<text x="112.2" y="117.8">7</text>
<text x="187.6" y="115.3">8</text>
<text x="187.6" y="117.8">9</text>
<text x="193.5" y="116.4">/CS</text>
<text x="193.5" y="118.9">AD0/SDO</text>
<text x="215" y="118.9">NC7</text>
<text x="215" y="116.4">NC8</text>
<text x="223.9" y="117.8">16</text>
<text x="223.9" y="115.3">17</text>
<text x="68.8" y="125.4">9*5</text>
<text x="96.3" y="121.5">DRDY/INT2</text>
<text x="112.2" y="120.4">6</text>
<text x="186.4" y="120.4">10</text>
<text x="186.4" y="125.4">12</text>
<text x="186.6" y="122.9">11</text>
<text x="193.5" y="121.5">REGOUT</text>
<text x="193.5" y="124">FSYNC</text>
<text x="215" y="124">NC5</text>
<text x="215" y="121.5">NC6</text>
<text x="223.9" y="125.4">13</text>
<text x="223.9" y="122.9">14</text>
<text x="223.9" y="120.4">15</text>
<text x="76.6" y="126.6">GND</text>
<text x="103.1" y="129.1">CAP</text>
<text x="112.2" y="128">14</text>
<text x="193.5" y="126.6">INT</text>
<text x="214.8" y="126.6">VDD</text>
<text x="88.6" y="163.5">4</text>
<text x="88.6" y="166.1">1</text>
<text x="94.4" y="164.6">CSB1</text>
<text x="94.4" y="167.2">VDD</text>
<text x="101.5" y="167.2">SDI/SDA</text>
<text x="104.5" y="164.6">CSB2</text>
<text x="114.7" y="166.1">7</text>
<text x="114.7" y="163.5">5</text>
<text x="88.6" y="168.6">2</text>
<text x="88.6" y="171.1">3</text>
<text x="94.4" y="169.7">PS</text>
<text x="94.4" y="172.3">GND</text>
<text x="104.5" y="172.3">SCLK</text>
<text x="105.4" y="169.7">SDO</text>
<text x="114.7" y="171.1">8</text>
<text x="114.7" y="168.6">6</text>
</g>
<g font-size="2.2" fill="#008000">
<text x="33.7" y="55.1">NOTE: place 10uF cap</text>
<text x="33.7" y="57.2">close to gyros</text>
</g>
<g font-size="2" fill="#808080">
<text x="25.8" y="32.5">VDD_3V3_SENSORS/7.6C</text>
<text x="123.8" y="32.5">IO-RPI-SPI_SCK/5.1B</text>
<text x="123.8" y="35">IO-RPI-SPI_MOSI/5.1B</text>
<text x="147.7" y="32.5">VDD_3V3_SENSORS/7.6C</text>
<text x="248.3" y="32.5">ACCEL_MAG_CS/1.2B</text>
<text x="248.3" y="35">IO-RPI-SPI_SCK/5.1B</text>
<text x="248.3" y="37.5">IO-RPI-SPI_MOSI/5.1B</text>
<text x="248.3" y="40.1">IO-RPI-SPI_MISO/5.1B</text>
<text x="123.8" y="45.2">GYRO_CS/1.3C</text>
<text x="123.8" y="42.6">IO-RPI-SPI_MISO/5.1B</text>
<text x="248.3" y="45.2">ACCEL_DRDY/1.2A</text>
<text x="248.3" y="47.7">MAG_DRDY/1.2B</text>
<text x="123.8" y="55.3">GYRO_DRDY/1.2C</text>
<text x="25.8" y="96">VDD_3V3_SENSORS/7.6C</text>
<text x="123.8" y="96">IO-RPI-SPI_SCK/5.1B</text>
<text x="243.2" y="93.4">VDD_3V3_SENSORS/7.6C</text>
<text x="123.8" y="98.5">IO-RPI-SPI_MOSI/5.1B</text>
<text x="243.2" y="101">IO-RPI-SPI_SCK/5.1B</text>
<text x="243.2" y="98.5">IO-RPI-SPI_MOSI/5.1B</text>
<text x="123.8" y="106.1">IO-RPI-SPI_MISO/5.1B</text>
<text x="123.8" y="108.6">GYRO_CS/1.3C</text>
<text x="156.1" y="118.8">IO-RPI-SPI_MISO/1.6B</text>
<text x="163.1" y="116.3">MPU_CS/1.3B</text>
<text x="123.8" y="121.3">GYRO_DRDY/1.2C</text>
<text x="168.1" y="126.4">MPU_DRDY/1.3B</text>
<text x="48.6" y="159.4">VDD_3V3_SENSORS/7.6C</text>
<text x="123.8" y="164.5">BARO_CS/1.3B</text>
<text x="123.8" y="167.1">IO-RPI-SPI_MOSI/5.1B</text>
<text x="123.8" y="172.1">IO-RPI-SPI_SCK/5.1B</text>
<text x="123.8" y="169.6">IO-RPI-SPI_MISO/5.1B</text>
</g>
<g font-size="2" fill="#800000">
<text x="231.8" y="156.3">Valid stuff option combos:</text>
<text x="232.7" y="158.2">1 + 4 + 5</text>
<text x="232.7" y="160.1">2 + 4 + 5</text>
<text x="231.8" y="163.9">DO NOT stuff 1 + 2 at the same time</text>
</g>
</svg>
